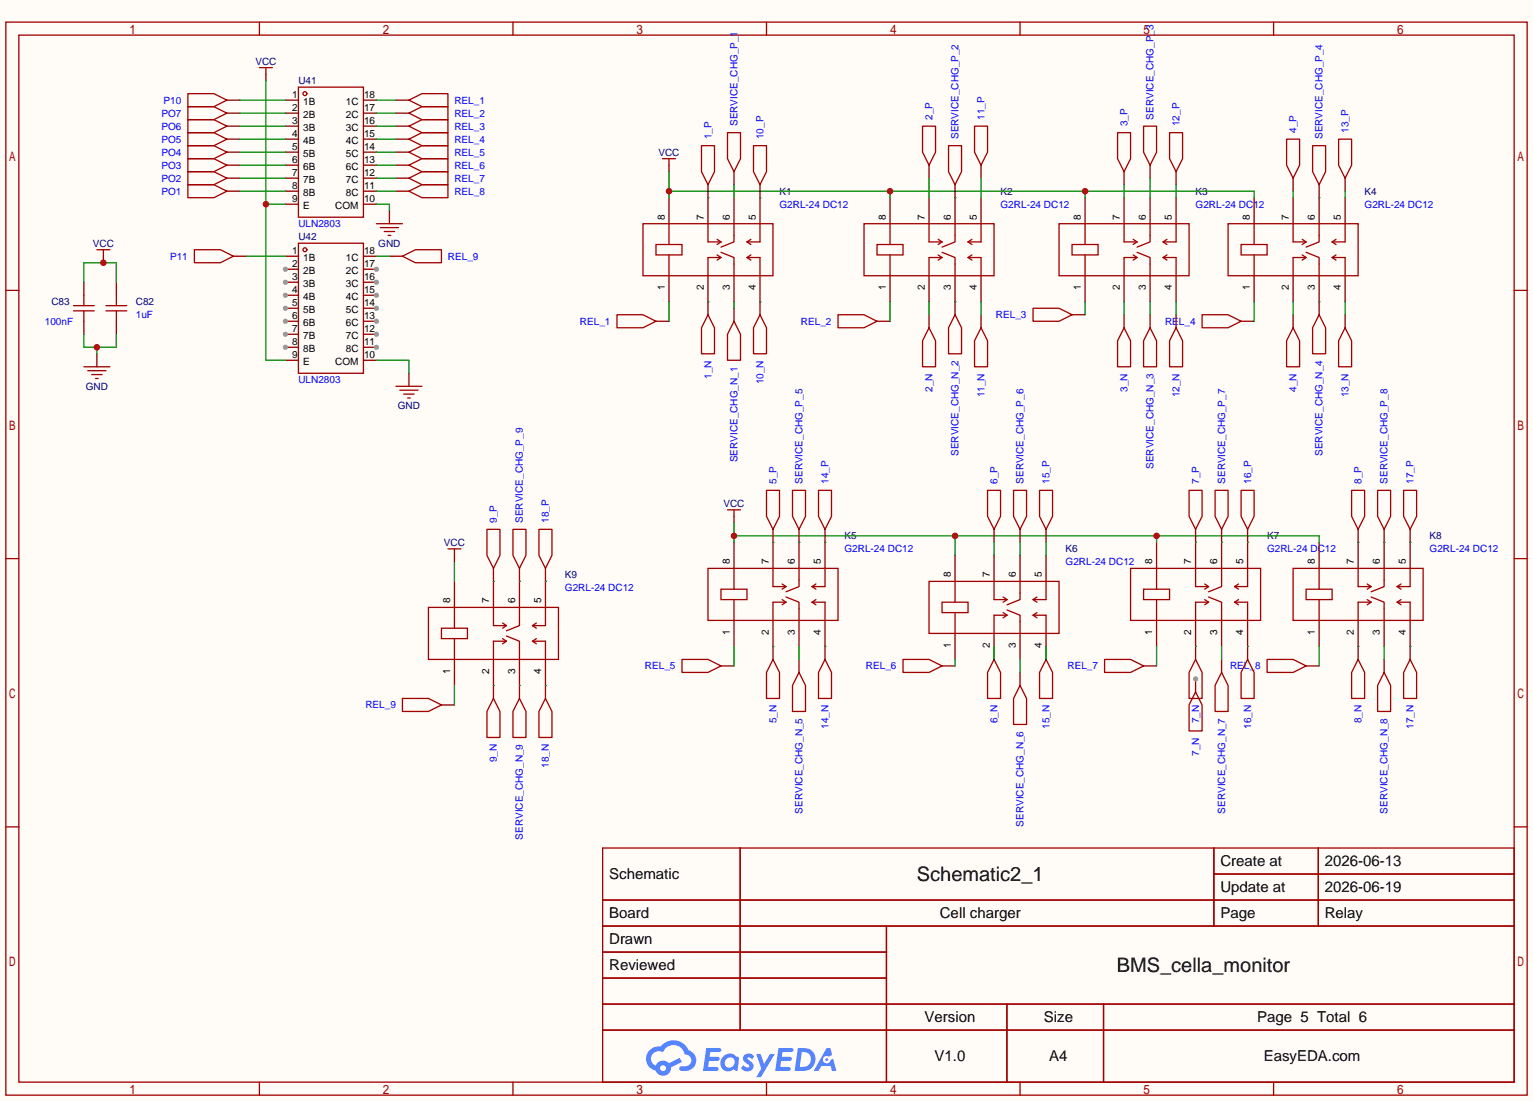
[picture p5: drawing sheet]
<svg xmlns="http://www.w3.org/2000/svg" width="299mm" height="215mm" viewBox="0 0 299 215" stroke-linecap="round" stroke-linejoin="round" font-family="sans-serif">
<path d="M0 0h299.5v215h-299.5z" fill="#fffcf7"/>
<g fill="none" stroke="#a10000" stroke-width=".25">
<path d="M1.1 4.3h297.2v209.6h-297.2zM3.7 6.9h292.1v204.4h-292.1zM50.7 4.3v2.6M100.2 4.3v2.6M149.7 4.3v2.6M199.3 4.3v2.6M248.8 4.3v2.6M1.1 56.7h2.6M295.8 56.7h2.5M1.1 109.1h2.6M295.8 109.1h2.5M1.1 161.5h2.6"/>
<path d="M117.7 165.6h178.1v45.7h-178.1zM117.7 175.8h178.1M144.6 165.6v35.6M237.1 165.6v15.2M237.1 170.7h58.7M257.5 165.6v15.2M295.8 161.5h2.5M117.7 180.8h178.1M117.7 185.9h55.5M117.7 196.1h178.1M117.7 191h55.5M173.2 180.8v30.5"/>
<path d="M196.7 196.1v15.2M215.6 196.1v15.2M50.7 211.3v2.6M100.2 211.3v2.6M117.7 201.2h178.1M149.7 211.3v2.6M199.3 211.3v2.6M248.8 211.3v2.6"/>
</g>
<g fill="#5487ff">
<path d="M145.5 206a1.3 1.3 0 0 1 1.8 .3l-.4 .6a.54 .54 0 0 0-.9-.2l.1 .2a1.58 1.58 0 0 1 1.1 1.5 1.43 1.43 0 0 1-2.5 .2l.5-.6a.64 .64 0 0 0 .5 .5 .64 .64 0 0 0 .7-.3l-.2-.2a1.35 1.35 0 0 1-.9-1.8z"/>
<path d="M147.7 205.8h.9l.7 2 1.1-2h.9l-2.7 4.6h-.9l1-1.7z"/>
<path d="M138 204.7h1.6a1.31 1.31 0 0 1 1.2 .2 .4 .4 0 0 1-.3 .6h-1.8l-.1 .9h1.6a.4 .4 0 0 1 .4 .4 .4 .4 0 0 1-.4 .4h-1.7l-.2 1.2h.8a1.23 1.23 0 0 1 1.2 .2 .39 .39 0 0 1-.3 .5h-2.7z"/>
<path d="M152.1 204.7h1.6a1.32 1.32 0 0 1 1.3 .2 .39 .39 0 0 1-.4 .6h-1.7l-.2 .9h1.7a.4 .4 0 0 1 .3 .4 .4 .4 0 0 1-.4 .4h-1.7l-.2 1.2h.8a1.23 1.23 0 0 1 1.2 .2 .39 .39 0 0 1-.3 .5h-2.7z"/>
<path d="M161.5 204.7h.7l.4 1.3-.7 .4a.75 .75 0 0 0-1.1 .3 .75 .75 0 0 0 .5 1 .75 .75 0 0 0 .9-.7l.6-.2 .6 2.3h-.9l-.2-.9h-1.9l-.5 .9h-.9z"/>
<path d="M155.9 204.7l-.7 4.4h1.5a2.27 2.27 0 0 0 2.6-2.2 2.27 2.27 0 0 0-2.7-2.2zM156.6 205.4a1.5 1.5 0 0 1 1.8 1.6 1.5 1.5 0 0 1-1.9 1.4h-.3z"/>
<path d="M141.3 206.3a1.6 1.6 0 0 0-.3 2.3 1.6 1.6 0 0 0 2.3 .2l.8 .3 .3-2.4-.2-.3-.4-.1a1.58 1.58 0 0 0-2.5 0zM141.9 206.8a.99 .99 0 0 1 1.6 .3 .99 .99 0 0 1-.9 1.4 .94 .94 0 0 1-1-.6 .94 .94 0 0 1 .3-1.1z"/>
<path d="M126.9 205.1a2.37 2.37 0 0 0 1.2 4 1.54 1.54 0 0 0 1.7 1 1.54 1.54 0 0 0 1.3-1.6l2.1-1.1-.5-.8-2 1a1.57 1.57 0 0 0-2.6 .5 1.5 1.5 0 0 1-.8-2.1 1.5 1.5 0 0 1 2.2-.5 2.23 2.23 0 0 1 2.3-1.4 2.23 2.23 0 0 1 2 1.8 1.16 1.16 0 0 1 1.2 1.1 1.16 1.16 0 0 1-1 1.2h-.7a.47 .47 0 0 0-.6 .4 .47 .47 0 0 0 .4 .6 2.17 2.17 0 0 0 2.5-1 2.17 2.17 0 0 0-.3-2.7l-.8-.4a3.2 3.2 0 0 0-5.4-.7l-1.2 .1zM129 208.6a.58 .58 0 0 1 1.1 0 .58 .58 0 0 1-1.1 0z"/>
<circle cx="161.5" cy="206.9" r=".28"/>
</g>
<g fill="none" stroke="#a10000" stroke-width=".25">
<path d="M36.7 18.3h5.1l2.5 1.3-2.5 1.2h-5.1zM36.7 33.5h5.1l2.5 1.3-2.5 1.3h-5.1zM36.7 20.8h5.1l2.5 1.3-2.5 1.3h-5.1zM36.7 31h5.1l2.5 1.3-2.5 1.2h-5.1zM36.7 25.9h5.1l2.5 1.3-2.5 1.2h-5.1zM36.7 28.4h5.1l2.5 1.3-2.5 1.3h-5.1zM36.7 23.4h5.1l2.5 1.2-2.5 1.3h-5.1zM36.7 36.1h5.1l2.5 1.2-2.5 1.3h-5.1zM20.7 59.7h4.1M22.7 57.7v2M38 48.8h5.1l2.5 1.2-2.5 1.3h-5.1zM58.3 47.5h12.7v25.4h-12.7z"/>
<path d="M20.7 60.7h4.1M22.7 60.7v2"/>
<circle cx="59.6" cy="48.8" r=".38"/>
</g>
<g fill="none" stroke="#870000" stroke-width=".25">
<path d="M44.3 19.6h2.6M44.3 34.8h2.6M44.3 22.1h2.6M44.3 32.3h2.6M44.3 27.2h2.6M44.3 29.7h2.6M44.3 24.6h2.6M44.3 37.3h2.6M22.7 55.1v2.6M45.6 50h2.5M55.8 50h2.5M55.8 52.6h2.5"/>
<path d="M22.7 62.7v2.6"/>
</g>
<circle cx="55.8" cy="52.6" r=".51" fill="#999"/>
<path d="M55.8 55.1h2.5" fill="none" stroke="#870000" stroke-width=".25"/>
<circle cx="55.8" cy="55.1" r=".51" fill="#999"/>
<path d="M55.8 57.7h2.5" fill="none" stroke="#870000" stroke-width=".25"/>
<circle cx="55.8" cy="57.7" r=".51" fill="#999"/>
<path d="M55.8 60.2h2.5" fill="none" stroke="#870000" stroke-width=".25"/>
<circle cx="55.8" cy="60.2" r=".51" fill="#999"/>
<path d="M55.8 62.7h2.5" fill="none" stroke="#870000" stroke-width=".25"/>
<circle cx="55.8" cy="62.7" r=".51" fill="#999"/>
<path d="M55.8 65.3h2.5" fill="none" stroke="#870000" stroke-width=".25"/>
<circle cx="55.8" cy="65.3" r=".51" fill="#999"/>
<path d="M55.8 67.8h2.5" fill="none" stroke="#870000" stroke-width=".25"/>
<circle cx="55.8" cy="67.8" r=".51" fill="#999"/>
<path d="M55.8 70.4h2.5M71 70.4h2.5M71 67.8h2.5" fill="none" stroke="#870000" stroke-width=".25"/>
<circle cx="73.5" cy="67.8" r=".51" fill="#999"/>
<path d="M71 65.3h2.5" fill="none" stroke="#870000" stroke-width=".25"/>
<circle cx="73.5" cy="65.3" r=".51" fill="#999"/>
<path d="M71 62.7h2.5" fill="none" stroke="#870000" stroke-width=".25"/>
<circle cx="73.5" cy="62.7" r=".51" fill="#999"/>
<path d="M71 60.2h2.5" fill="none" stroke="#870000" stroke-width=".25"/>
<circle cx="73.5" cy="60.2" r=".51" fill="#999"/>
<path d="M71 57.7h2.5" fill="none" stroke="#870000" stroke-width=".25"/>
<circle cx="73.5" cy="57.7" r=".51" fill="#999"/>
<path d="M71 55.1h2.5" fill="none" stroke="#870000" stroke-width=".25"/>
<circle cx="73.5" cy="55.1" r=".51" fill="#999"/>
<path d="M71 52.6h2.5" fill="none" stroke="#870000" stroke-width=".25"/>
<circle cx="73.5" cy="52.6" r=".51" fill="#999"/>
<g fill="none" stroke="#870000" stroke-width=".25">
<path d="M51.9 14.5v1.2M55.8 19.6h2.5M71 19.6h2.5M77.3 19.6h2.6M55.8 22.1h2.5M55.8 24.6h2.5M55.8 27.2h2.5M55.8 29.7h2.5M55.8 32.3h2.5M55.8 34.8h2.5M55.8 37.3h2.5M55.8 39.9h2.5"/>
<path d="M71 22.1h2.5M71 24.6h2.5M71 27.2h2.5M71 29.7h2.5M71 32.3h2.5M71 34.8h2.5M71 37.3h2.5M71 39.9h2.5M77.3 22.1h2.6M77.3 24.6h2.6M77.3 27.2h2.6M77.3 29.7h2.6"/>
<path d="M77.3 32.3h2.6M77.3 34.8h2.6M77.3 37.3h2.6M130.7 32.3v1.2M130.7 38.6v5.1M138.3 38.6v5.1M143.4 38.6v5.1M148.5 38.6v5.1M173.9 38.6v5.1M181.5 38.6v5.1M186.6 38.6v5.1M191.6 38.6v5.1"/>
<path d="M212 38.6v5.1M219.6 38.6v5.1M224.7 38.6v5.1M229.7 38.6v5.1M245 38.6v5.1M252.6 38.6v5.1M257.7 38.6v5.1M262.8 38.6v5.1M20.2 50v1.3M71 50h2.5M76.1 50h2.5M130.7 53.8v5.1"/>
<path d="M138.3 53.8v5.1M143.4 53.8v5.1M148.5 53.8v5.1M173.9 53.8v5.1M181.5 53.8v5.1M186.6 53.8v5.1M191.6 53.8v5.1M212 53.8v5.1M219.6 53.8v5.1M224.7 53.8v5.1M229.7 53.8v5.1M245 53.8v5.1"/>
<path d="M252.6 53.8v5.1M257.7 53.8v5.1M262.8 53.8v5.1M128.1 62.7h2.6M171.3 62.7h2.6M209.4 61.5h2.6M242.4 62.7h2.6M88.8 108.5v1.2M88.8 113.5v5.1M96.4 113.5v5.1M101.5 113.5v5.1M106.6 113.5v5.1"/>
<path d="M143.4 100.8v1.3M143.4 105.9v5.1M151 105.9v5.1M156.1 105.9v5.1M161.2 105.9v5.1M186.6 108.5v5M194.2 108.5v5M199.3 108.5v5M204.3 108.5v5M225.9 105.9v5.1M233.6 105.9v5.1M238.6 105.9v5.1"/>
<path d="M243.7 105.9v5.1M257.7 105.9v5.1M265.3 105.9v5.1M270.4 105.9v5.1M275.5 105.9v5.1M86.2 137.7h2.6M88.8 128.8v5.1M96.4 128.8v5.1M101.5 128.8v5.1M106.6 128.8v5.1M140.8 130h2.6M143.4 121.2v5"/>
<path d="M151 121.2v5M156.1 121.2v5M161.2 121.2v5M184 130h2.6M186.6 123.7v5.1M194.2 123.7v5.1M199.3 123.7v5.1M204.3 123.7v5.1M223.4 130h2.5M225.9 121.2v5M233.6 121.2v5M238.6 121.2v5"/>
<path d="M243.7 121.2v5M255.1 130h2.6M257.7 121.2v5M265.3 121.2v5M270.4 121.2v5M275.5 121.2v5"/>
</g>
<g fill="none" stroke="#a10000" stroke-width=".25">
<path d="M50.7 13.2h2.5M51.9 13.2v1.3M58.3 17h12.7v25.4h-12.7zM79.9 19.6l2.5-1.3h5.1v2.5h-5.1zM79.9 22.1l2.5-1.3h5.1v2.6h-5.1zM79.9 24.6l2.5-1.2h5.1v2.5h-5.1zM79.9 27.2l2.5-1.3h5.1v2.5h-5.1zM79.9 29.7l2.5-1.3h5.1v2.6h-5.1zM79.9 32.3l2.5-1.3h5.1v2.5h-5.1zM79.9 34.8l2.5-1.3h5.1v2.6h-5.1zM79.9 37.3l2.5-1.2h5.1v2.5h-5.1zM129.4 31h2.6"/>
<path d="M130.7 31v1.3M18.9 48.8h2.6M20.2 48.8v1.2M78.6 50l2.6-1.2h5v2.5h-5zM125.6 43.7h25.4v10.1h-25.4zM128.1 47.8h5.1v2h-5.1zM130.7 43.7v4.1M130.7 49.8v4M138.3 43.7v3.5h2.5M140.1 49.8l.7 .5M140.1 46.7l.7 .5M140.8 49.3l2.6 1v3.5"/>
<path d="M140.8 50.3h-2.5v3.5M140.8 50.3l-.7 .5M140.8 47.2l-.7 .6M143.4 43.7v3.5l-2.6 1.1M145.9 50.3h2.6v3.5M145.9 50.3l.8 .5M145.9 47.2l.8 .6M146.7 49.8l-.8 .5M146.7 46.7l-.8 .5M148.5 43.7v3.5h-2.6M168.8 43.7h25.4v10.1h-25.4zM171.3 47.8h5.1v2h-5.1z"/>
<path d="M173.9 43.7v4.1M173.9 49.8v4M181.5 43.7v3.5h2.5M183.3 49.8l.7 .5M183.3 46.7l.7 .5M184 49.3l2.6 1v3.5M184 50.3h-2.5v3.5M184 50.3l-.7 .5M184 47.2l-.7 .6M186.6 43.7v3.5l-2.6 1.1M189.1 50.3h2.5v3.5M189.1 50.3l.8 .5"/>
<path d="M189.1 47.2l.8 .6M189.9 49.8l-.8 .5M189.9 46.7l-.8 .5M191.6 43.7v3.5h-2.5M206.9 43.7h25.4v10.1h-25.4zM209.4 47.8h5.1v2h-5.1zM212 43.7v4.1M212 49.8v4M219.6 43.7v3.5h2.5M221.4 49.8l.7 .5M221.4 46.7l.7 .5M222.1 49.3l2.6 1v3.5"/>
<path d="M222.1 50.3h-2.5v3.5M222.1 50.3l-.7 .5M222.1 47.2l-.7 .6M224.7 43.7v3.5l-2.6 1.1M227.2 50.3h2.5v3.5M227.2 50.3l.8 .5M227.2 47.2l.8 .6M228 49.8l-.8 .5M228 46.7l-.8 .5M229.7 43.7v3.5h-2.5M239.9 43.7h25.4v10.1h-25.4zM242.4 47.8h5.1v2h-5.1z"/>
<path d="M245 43.7v4.1M245 49.8v4M252.6 43.7v3.5h2.5M254.4 49.8l.7 .5M254.4 46.7l.7 .5M255.1 49.3l2.6 1v3.5M255.1 50.3h-2.5v3.5M255.1 50.3l-.7 .5M255.1 47.2l-.7 .6M257.7 43.7v3.5l-2.6 1.1M260.2 50.3h2.6v3.5M260.2 50.3l.8 .5"/>
<path d="M260.2 47.2l.8 .6M261 49.8l-.8 .5M261 46.7l-.8 .5M262.8 43.7v3.5h-2.6M120.5 61.5h5.1l2.5 1.2-2.5 1.3h-5.1zM163.7 61.5h5.1l2.5 1.2-2.5 1.3h-5.1zM201.8 60.2h5.1l2.5 1.3-2.5 1.2h-5.1zM234.8 61.5h5.1l2.5 1.2-2.5 1.3h-5.1zM142.1 99.6h2.6M143.4 99.6v1.2M83.7 118.6h25.4v10.2h-25.4zM87.5 107.2h2.5"/>
<path d="M88.8 107.2v1.3M88.8 118.6v4.1M96.4 118.6v3.6h2.5M101.5 118.6v3.6l-2.6 1M106.6 118.6v3.6h-2.6M138.3 111h25.4v10.2h-25.4zM140.8 115.1h5.1v2h-5.1zM143.4 111v4.1M143.4 117.1v4.1M151 111v3.6h2.5M152.8 117.1l.7 .5M152.8 114l.7 .6"/>
<path d="M153.5 116.6l2.6 1v3.6M153.5 117.6h-2.5v3.6M153.5 117.6l-.7 .5M153.5 114.6l-.7 .5M156.1 111v3.6l-2.6 1M158.6 117.6h2.6v3.6M158.6 117.6l.8 .5M158.6 114.6l.8 .5M159.4 117.1l-.8 .5M159.4 114l-.8 .6M161.2 111v3.6h-2.6M181.5 113.5h25.4v10.2h-25.4z"/>
<path d="M184 117.6h5.1v2h-5.1zM186.6 113.5v4.1M186.6 119.6v4.1M194.2 113.5v3.6h2.5M196 119.6l.7 .5M196 116.6l.7 .5M196.7 119.1l2.6 1v3.6M196.7 117.1l-.7 .5M199.3 113.5v3.6l-2.6 1M201.8 117.1l.8 .5M202.6 119.6l-.8 .5M202.6 116.6l-.8 .5"/>
<path d="M204.3 113.5v3.6h-2.5M220.9 111h25.4v10.2h-25.4zM223.4 115.1h5.1v2h-5.1zM225.9 111v4.1M225.9 117.1v4.1M233.6 111v3.6h2.5M235.3 117.1l.8 .5M235.3 114l.8 .6M236.1 116.6l2.5 1v3.6M236.1 117.6h-2.5v3.6M236.1 117.6l-.8 .5M236.1 114.6l-.8 .5"/>
<path d="M238.6 111v3.6l-2.5 1M241.2 117.6h2.5v3.6M241.2 117.6l.7 .5M241.2 114.6l.7 .5M241.9 117.1l-.7 .5M241.9 114l-.7 .6M243.7 111v3.6h-2.5M252.6 111h25.4v10.2h-25.4zM255.1 115.1h5.1v2h-5.1zM257.7 111v4.1M257.7 117.1v4.1M265.3 111v3.6h2.5"/>
<path d="M267.1 117.1l.7 .5M267.1 114l.7 .6M267.8 116.6l2.6 1v3.6M267.8 117.6h-2.5v3.6M267.8 117.6l-.7 .5M267.8 114.6l-.7 .5M270.4 111v3.6l-2.6 1M272.9 117.6h2.6v3.6M272.9 117.6l.8 .5M272.9 114.6l.8 .5M273.7 117.1l-.8 .5M273.7 114l-.8 .6"/>
<path d="M275.5 111v3.6h-2.6M78.6 136.4h5.1l2.5 1.3-2.5 1.2h-5.1zM86.2 122.7h5.1v2h-5.1zM88.8 124.7v4.1M98.2 124.7l.7 .5M98.2 121.7l.7 .5M98.9 124.2l2.6 1v3.6M98.9 125.2h-2.5v3.6M98.9 125.2l-.7 .5M98.9 122.2l-.7 .5M104 125.2h2.6v3.6M104 125.2l.8 .5"/>
<path d="M104 122.2l.8 .5M104.8 124.7l-.8 .5M104.8 121.7l-.8 .5M133.2 128.8h5.1l2.5 1.2-2.5 1.3h-5.1zM176.4 128.8h5.1l2.5 1.2-2.5 1.3h-5.1zM196.7 120.1h-2.5v3.6M196.7 120.1l-.7 .5M201.8 120.1h2.5v3.6M201.8 120.1l.8 .5M215.8 128.8h5.1l2.5 1.2-2.5 1.3h-5.1zM247.5 128.8h5.1l2.5 1.2-2.5 1.3h-5.1z"/>
<circle cx="59.6" cy="18.3" r=".38"/>
</g>
<path d="M51.9 15.7v54.7h3.9M51.9 39.9h3.9M73.5 50h2.6" fill="none" stroke="#008700" stroke-width=".25"/>
<circle cx="51.9" cy="39.9" r=".63" fill="#c00"/>
<path d="M76.1 41.1v2.6M18.9 69.1v2.5M79.9 72.9v2.5" fill="none" stroke="#870000" stroke-width=".25"/>
<path d="M73.5 43.7h5.1M74.3 44.4h3.6M75.1 45.2h2M75.8 46h.5M16.4 71.6h5.1M17.1 72.4h3.6M17.9 73.2h2M18.7 73.9h.5M77.3 75.4h5.1M78.1 76.2h3.6M78.9 77h2M79.6 77.7h.5" fill="none" stroke="#a10000" stroke-width=".25"/>
<path d="M73.5 39.9h2.6v1.2M73.5 70.4h6.4v2.5M143.4 102.1v3.8M143.4 104.6h114.3v1.3M186.6 104.6v3.9M225.9 104.6v1.3" fill="none" stroke="#008700" stroke-width=".25"/>
<g fill="#c00">
<circle cx="143.4" cy="104.6" r=".63"/>
<circle cx="186.6" cy="104.6" r=".63"/>
<circle cx="225.9" cy="104.6" r=".63"/>
</g>
<path d="M130.7 37.3h114.3v1.3M130.7 33.5v5.1M173.9 37.3v1.3M212 37.3v1.3M88.8 109.7v3.8" fill="none" stroke="#008700" stroke-width=".25"/>
<g fill="#c00">
<circle cx="212" cy="37.3" r=".63"/>
<circle cx="173.9" cy="37.3" r=".63"/>
<circle cx="130.7" cy="37.3" r=".63"/>
</g>
<g fill="none" stroke="#008700" stroke-width=".25">
<path d="M73.5 19.6h3.8M73.5 37.3h3.8M73.5 34.8h3.8M73.5 32.3h3.8M73.5 29.7h3.8M73.5 27.2h3.8M73.5 24.6h3.8M73.5 22.1h3.8M138.3 38.6h.1M143.4 36.1v2.5M148.5 38.6h.1M186.6 38.6h.1"/>
<path d="M257.7 38.6h.1M130.7 58.9v3.8M143.4 58.9v1.3M173.9 58.9v3.8M186.6 58.9h.1M212 58.9v2.6M245 58.9v3.8M257.7 58.9h.1M101.5 113.5h.1M156.1 105.9h.1M238.6 105.9h.1M270.4 105.9h.1"/>
<path d="M88.8 133.9v3.8M101.5 133.9h.1M143.4 126.2v3.8M156.1 126.2v2.6M186.6 128.8v1.2M225.9 126.2v3.8M238.6 126.2v2.6M257.7 126.2v3.8M270.4 126.2v2.6"/>
</g>
<g fill="none" stroke="#870000" stroke-width=".25">
<path d="M138.3 36.1v2.5M143.4 33.5v2.6M148.5 36.1v2.5M181.5 32.3v2.5M186.6 36.1v2.5M191.6 32.3v2.5M219.6 33.5v2.6M224.7 32.3v2.5M229.7 33.5v2.6M252.6 34.8v2.5M257.7 36.1v2.5M262.8 34.8v2.5"/>
<path d="M16.4 55.1v2.6M138.3 58.9v2.6M186.6 58.9v2.6M257.7 58.9v2.6M16.4 62.7v2.6M143.4 60.2v2.5M224.7 61.5v2.5M101.5 111v2.5M151 103.4v2.5M156.1 103.4v2.5M161.2 103.4v2.5M194.2 103.4v2.5"/>
<path d="M199.3 103.4v2.5M204.3 103.4v2.5M233.6 103.4v2.5M238.6 103.4v2.5M243.7 103.4v2.5M265.3 103.4v2.5M270.4 103.4v2.5M275.5 103.4v2.5M101.5 133.9v2.5M156.1 128.8v2.5M199.3 131.3v2.6M204.3 126.2v2.6"/>
<path d="M233.6 126.2v2.6M233.6 132.6v2.5M238.6 128.8v2.5M243.7 126.2v2.6M265.3 126.2v2.6M270.4 128.8v2.5M275.5 126.2v2.6"/>
</g>
<g fill="none" stroke="#a10000" stroke-width=".25">
<path d="M137 28.4h2.6v5.1l-1.3 2.6-1.3-2.6zM142.1 25.9h2.6v5.1l-1.3 2.5-1.3-2.5zM147.2 28.4h2.5v5.1l-1.2 2.6-1.3-2.6zM180.2 24.6h2.6v5.1l-1.3 2.6-1.3-2.6zM185.3 28.4h2.5v5.1l-1.2 2.6-1.3-2.6zM190.4 24.6h2.5v5.1l-1.3 2.6-1.2-2.6zM218.3 25.9h2.6v5.1l-1.3 2.5-1.3-2.5zM223.4 24.6h2.5v5.1l-1.2 2.6-1.3-2.6zM228.5 25.9h2.5v5.1l-1.3 2.5-1.2-2.5zM251.3 27.2h2.6v5.1l-1.3 2.5-1.3-2.5zM256.4 28.4h2.6v5.1l-1.3 2.6-1.3-2.6zM261.5 27.2h2.5v5.1l-1.2 2.5-1.3-2.5z"/>
<path d="M14.4 59.7h4M16.4 57.7v2M14.4 60.7h4M16.4 60.7v2M138.3 61.5l1.3 2.5v5.1h-2.6v-5.1zM143.4 62.7l1.3 2.6v5.1h-2.6v-5.1zM186.6 61.5l1.2 2.5v5.1h-2.5v-5.1zM224.7 64l1.2 2.5v5.1h-2.5v-5.1zM257.7 61.5l1.3 2.5v5.1h-2.6v-5.1zM149.7 95.8h2.6v5l-1.3 2.6-1.3-2.6zM154.8 95.8h2.6v5l-1.3 2.6-1.3-2.6zM159.9 95.8h2.5v5l-1.2 2.6-1.3-2.6z"/>
<path d="M192.9 95.8h2.6v5l-1.3 2.6-1.3-2.6zM198 95.8h2.5v5l-1.2 2.6-1.3-2.6zM203.1 95.8h2.5v5l-1.3 2.6-1.2-2.6zM232.3 95.8h2.5v5l-1.2 2.6-1.3-2.6zM237.4 95.8h2.5v5l-1.3 2.6-1.2-2.6zM242.4 95.8h2.6v5l-1.3 2.6-1.3-2.6zM264 95.8h2.6v5l-1.3 2.6-1.3-2.6zM269.1 95.8h2.6v5l-1.3 2.6-1.3-2.6zM274.2 95.8h2.5v5l-1.2 2.6-1.3-2.6zM100.2 103.4h2.5v5.1l-1.2 2.5-1.3-2.5zM101.5 136.4l1.2 2.5v5.1h-2.5v-5.1zM156.1 131.3l1.3 2.6v5h-2.6v-5z"/>
<path d="M199.3 133.9l1.2 2.5v5.1h-2.5v-5.1zM204.3 128.8l1.3 2.5v5.1h-2.5v-5.1zM233.6 128.8l1.2 2.5v5.1h-2.5v-5.1zM238.6 131.3l1.3 2.6v5h-2.5v-5zM243.7 128.8l1.3 2.5v5.1h-2.6v-5.1zM265.3 128.8l1.3 2.5v5.1h-2.6v-5.1zM270.4 131.3l1.3 2.6v5h-2.6v-5zM275.5 128.8l1.2 2.5v5.1h-2.5v-5.1z"/>
</g>
<circle cx="233.6" cy="132.6" r=".51" fill="#999"/>
<g fill="none" stroke="#a10000" stroke-width=".25">
<path d="M148.5 61.5l1.2 2.5v5.1h-2.5v-5.1zM181.5 64l1.3 2.5v5.1h-2.6v-5.1zM191.6 64l1.3 2.5v5.1h-2.5v-5.1zM219.6 64l1.3 2.5v5.1h-2.6v-5.1zM229.7 64l1.3 2.5v5.1h-2.5v-5.1zM252.6 64l1.3 2.5v5.1h-2.6v-5.1zM262.8 64l1.2 2.5v5.1h-2.5v-5.1zM95.1 103.4h2.6v5.1l-1.3 2.5-1.3-2.5zM105.3 103.4h2.5v5.1l-1.2 2.5-1.3-2.5zM96.4 136.4l1.3 2.5v5.1h-2.6v-5.1zM106.6 136.4l1.2 2.5v5.1h-2.5v-5.1zM151 128.8l1.3 2.5v5.1h-2.6v-5.1z"/>
<path d="M161.2 128.8l1.2 2.5v5.1h-2.5v-5.1zM194.2 128.8l1.3 2.5v5.1h-2.6v-5.1zM233.6 135.1l1.2 2.6v5h-2.5v-5z"/>
</g>
<g fill="none" stroke="#870000" stroke-width=".25">
<path d="M148.5 58.9v2.6M181.5 61.5v2.5M191.6 61.5v2.5M219.6 61.5v2.5M229.7 61.5v2.5M252.6 61.5v2.5M262.8 61.5v2.5M96.4 111v2.5M106.6 111v2.5M96.4 133.9v2.5M106.6 133.9v2.5M151 126.2v2.6"/>
<path d="M161.2 126.2v2.6M194.2 126.2v2.6"/>
</g>
<g fill="none" stroke="#008700" stroke-width=".25">
<path d="M46.9 19.6h8.9M46.9 37.3h8.9M46.9 34.8h8.9M46.9 32.3h8.9M46.9 29.7h8.9M46.9 27.2h8.9M46.9 24.6h8.9M46.9 22.1h8.9M181.5 34.8v3.8M191.6 34.8v3.8M219.6 36.1v2.5M229.7 36.1v2.5"/>
<path d="M252.6 37.3v1.3M262.8 37.3v1.3M48.1 50h7.7M138.3 58.9h.1M148.5 58.9h.1M181.5 58.9v2.6M191.6 58.9v2.6M219.6 58.9v2.6M229.7 58.9v2.6M252.6 58.9v2.6M262.8 58.9v2.6M16.4 65.3v2.5h6.3v-2.5"/>
<path d="M18.9 67.8v1.3M96.4 113.5h.1M106.6 113.5h.1M151 105.9h.1M161.2 105.9h.1M194.2 105.9v2.6M204.3 105.9v2.6M233.6 105.9h.1M243.7 105.9h.1M265.3 105.9h.1M275.5 105.9h.1M96.4 133.9h.1"/>
<path d="M106.6 133.9h.1M151 126.2h.1M161.2 126.2h.1M194.2 126.2v2.6M204.3 126.2v2.6M233.6 126.2h.1M243.7 126.2h.1M265.3 126.2h.1M275.5 126.2h.1"/>
</g>
<circle cx="18.9" cy="67.8" r=".63" fill="#c00"/>
<path d="M16.4 55.1v-3.8h6.3v3.8" fill="none" stroke="#008700" stroke-width=".25"/>
<circle cx="20.2" cy="51.3" r=".63" fill="#c00"/>
<path d="M224.7 34.8v3.8M224.7 58.9v2.6M199.3 105.9v2.6M199.3 128.8v2.5" fill="none" stroke="#008700" stroke-width=".25"/>
<g font-size="3.9">
<text x="179.1" y="172.1">Schematic2_1</text>
<text x="218.2" y="189.8">BMS_cella_monitor</text>
</g>
<g font-size="2.9">
<text x="119" y="171.6">Schematic</text>
<text x="238.4" y="169">Create at</text>
<text x="258.8" y="169">2026-06-13</text>
<text x="119" y="179.2">Board</text>
<text x="183.6" y="179.2">Cell charger</text>
<text x="238.4" y="174.1">Update at</text>
<text x="238.4" y="179.2">Page</text>
<text x="258.8" y="174.1">2026-06-19</text>
<text x="258.8" y="179.2">Relay</text>
<text x="119" y="184.3">Drawn</text>
<text x="119" y="189.3">Reviewed</text>
<text x="180.6" y="199.5">Version</text>
<text x="203.9" y="199.5">Size</text>
<text x="245.6" y="199.5">Page 5 Total 6</text>
<text x="182.6" y="207.1">V1.0</text>
<text x="205" y="207.1">A4</text>
<text x="246.9" y="207.1">EasyEDA.com</text>
</g>
<g font-size="2" fill="#000080">
<text x="49.9" y="12.6">VCC</text>
<text x="58.3" y="16.4">U41</text>
<text x="128.6" y="30.4">VCC</text>
<text x="152.3" y="38">K1</text>
<text x="195.5" y="38">K2</text>
<text x="233.6" y="38">K3</text>
<text x="266.6" y="38">K4</text>
<text x="58.3" y="46.9">U42</text>
<text x="18.1" y="48.2">VCC</text>
<text x="73.9" y="48.2">GND</text>
<text x="10" y="59.6">C83</text>
<text x="26.5" y="59.6">C82</text>
<text x="16.8" y="76.1">GND</text>
<text x="77.7" y="79.9">GND</text>
<text x="141.3" y="99">VCC</text>
<text x="86.7" y="106.6">VCC</text>
<text x="165" y="105.3">K5</text>
<text x="208.2" y="107.9">K6</text>
<text x="247.5" y="105.3">K7</text>
<text x="279.3" y="105.3">K8</text>
<text x="110.4" y="113">K9</text>
</g>
<g font-size="2" fill="#00f">
<text x="31.5" y="22.8">PO7</text>
<text x="32" y="20.2">P10</text>
<text x="88.8" y="20.2">REL_1</text>
<text x="88.8" y="22.8">REL_2</text>
<text x="182.2" y="23.4" transform="rotate(-90 182.2 23.4)">2_P</text>
<text x="192.3" y="23.4" transform="rotate(-90 192.3 23.4)">11_P</text>
<text x="225.3" y="23.4" transform="rotate(-90 225.3 23.4)">SERVICE_CHG_P_3</text>
<text x="31.5" y="27.9">PO5</text>
<text x="31.5" y="25.3">PO6</text>
<text x="88.8" y="25.3">REL_3</text>
<text x="88.8" y="27.9">REL_4</text>
<text x="139" y="27.2" transform="rotate(-90 139 27.2)">1_P</text>
<text x="144.1" y="24.6" transform="rotate(-90 144.1 24.6)">SERVICE_CHG_P_1</text>
<text x="149.1" y="27.2" transform="rotate(-90 149.1 27.2)">10_P</text>
<text x="187.2" y="27.2" transform="rotate(-90 187.2 27.2)">SERVICE_CHG_P_2</text>
<text x="220.3" y="24.6" transform="rotate(-90 220.3 24.6)">3_P</text>
<text x="230.4" y="24.6" transform="rotate(-90 230.4 24.6)">12_P</text>
<text x="253.3" y="25.9" transform="rotate(-90 253.3 25.9)">4_P</text>
<text x="258.4" y="27.2" transform="rotate(-90 258.4 27.2)">SERVICE_CHG_P_4</text>
<text x="263.4" y="25.9" transform="rotate(-90 263.4 25.9)">13_P</text>
<text x="31.5" y="35.5">PO2</text>
<text x="31.5" y="32.9">PO3</text>
<text x="31.5" y="30.4">PO4</text>
<text x="88.8" y="30.4">REL_5</text>
<text x="88.8" y="32.9">REL_6</text>
<text x="88.8" y="35.5">REL_7</text>
<text x="31.5" y="38">PO1</text>
<text x="88.8" y="38">REL_8</text>
<text x="152.3" y="40.6">G2RL-24 DC12</text>
<text x="195.5" y="40.6">G2RL-24 DC12</text>
<text x="233.6" y="40.6">G2RL-24 DC12</text>
<text x="266.6" y="40.6">G2RL-24 DC12</text>
<text x="58.3" y="44.4">ULN2803</text>
<text x="33.2" y="50.7">P11</text>
<text x="87.5" y="50.7">REL_9</text>
<text x="8.8" y="63.4">100nF</text>
<text x="26.5" y="62.2">1uF</text>
<text x="113.3" y="63.4">REL_1</text>
<text x="156.5" y="63.4">REL_2</text>
<text x="194.6" y="62.2">REL_3</text>
<text x="227.6" y="63.4">REL_4</text>
<text x="58.3" y="74.9">ULN2803</text>
<text x="139" y="73.9" transform="rotate(-90 139 73.9)">1_N</text>
<text x="149.1" y="75" transform="rotate(-90 149.1 75)">10_N</text>
<text x="182.2" y="76.5" transform="rotate(-90 182.2 76.5)">2_N</text>
<text x="192.3" y="77.6" transform="rotate(-90 192.3 77.6)">11_N</text>
<text x="220.3" y="76.5" transform="rotate(-90 220.3 76.5)">3_N</text>
<text x="230.4" y="77.6" transform="rotate(-90 230.4 77.6)">12_N</text>
<text x="253.3" y="76.5" transform="rotate(-90 253.3 76.5)">4_N</text>
<text x="263.4" y="77.6" transform="rotate(-90 263.4 77.6)">13_N</text>
<text x="187.2" y="89" transform="rotate(-90 187.2 89)">SERVICE_CHG_N_2</text>
<text x="258.4" y="89" transform="rotate(-90 258.4 89)">SERVICE_CHG_N_4</text>
<text x="144.1" y="90.3" transform="rotate(-90 144.1 90.3)">SERVICE_CHG_N_1</text>
<text x="151.7" y="94.5" transform="rotate(-90 151.7 94.5)">5_P</text>
<text x="156.8" y="94.5" transform="rotate(-90 156.8 94.5)">SERVICE_CHG_P_5</text>
<text x="161.8" y="94.5" transform="rotate(-90 161.8 94.5)">14_P</text>
<text x="194.9" y="94.5" transform="rotate(-90 194.9 94.5)">6_P</text>
<text x="199.9" y="94.5" transform="rotate(-90 199.9 94.5)">SERVICE_CHG_P_6</text>
<text x="205" y="94.5" transform="rotate(-90 205 94.5)">15_P</text>
<text x="225.3" y="91.6" transform="rotate(-90 225.3 91.6)">SERVICE_CHG_N_3</text>
<text x="234.2" y="94.5" transform="rotate(-90 234.2 94.5)">7_P</text>
<text x="239.3" y="94.5" transform="rotate(-90 239.3 94.5)">SERVICE_CHG_P_7</text>
<text x="244.4" y="94.5" transform="rotate(-90 244.4 94.5)">16_P</text>
<text x="266" y="94.5" transform="rotate(-90 266 94.5)">8_P</text>
<text x="271.1" y="94.5" transform="rotate(-90 271.1 94.5)">SERVICE_CHG_P_8</text>
<text x="276.1" y="94.5" transform="rotate(-90 276.1 94.5)">17_P</text>
<text x="97.1" y="102.1" transform="rotate(-90 97.1 102.1)">9_P</text>
<text x="102.2" y="102.1" transform="rotate(-90 102.2 102.1)">SERVICE_CHG_P_9</text>
<text x="107.2" y="102.1" transform="rotate(-90 107.2 102.1)">18_P</text>
<text x="165" y="107.9">G2RL-24 DC12</text>
<text x="247.5" y="107.9">G2RL-24 DC12</text>
<text x="279.3" y="107.9">G2RL-24 DC12</text>
<text x="208.2" y="110.4">G2RL-24 DC12</text>
<text x="110.4" y="115.5">G2RL-24 DC12</text>
<text x="126" y="130.7">REL_5</text>
<text x="169.2" y="130.7">REL_6</text>
<text x="208.5" y="130.7">REL_7</text>
<text x="240.3" y="130.7">REL_8</text>
<text x="71.4" y="138.4">REL_9</text>
<text x="151.7" y="141.3" transform="rotate(-90 151.7 141.3)">5_N</text>
<text x="161.8" y="142.3" transform="rotate(-90 161.8 142.3)">14_N</text>
<text x="194.9" y="141.3" transform="rotate(-90 194.9 141.3)">6_N</text>
<text x="205" y="142.3" transform="rotate(-90 205 142.3)">15_N</text>
<text x="234.2" y="141.3" transform="rotate(-90 234.2 141.3)">7_N</text>
<text x="244.4" y="142.3" transform="rotate(-90 244.4 142.3)">16_N</text>
<text x="266" y="141.3" transform="rotate(-90 266 141.3)">8_N</text>
<text x="276.1" y="142.3" transform="rotate(-90 276.1 142.3)">17_N</text>
<text x="97.1" y="148.9" transform="rotate(-90 97.1 148.9)">9_N</text>
<text x="107.2" y="150" transform="rotate(-90 107.2 150)">18_N</text>
<text x="234.2" y="147.6" transform="rotate(-90 234.2 147.6)">7_N</text>
<text x="156.8" y="158.9" transform="rotate(-90 156.8 158.9)">SERVICE_CHG_N_5</text>
<text x="199.9" y="161.4" transform="rotate(-90 199.9 161.4)">SERVICE_CHG_N_6</text>
<text x="239.3" y="158.9" transform="rotate(-90 239.3 158.9)">SERVICE_CHG_N_7</text>
<text x="271.1" y="158.9" transform="rotate(-90 271.1 158.9)">SERVICE_CHG_N_8</text>
<text x="102.2" y="164" transform="rotate(-90 102.2 164)">SERVICE_CHG_N_9</text>
</g>
<g font-size="2">
<text x="57.1" y="19.2">1</text>
<text x="57.1" y="21.7">2</text>
<text x="59.2" y="20.5">1B</text>
<text x="59.2" y="23">2B</text>
<text x="67.6" y="23">2C</text>
<text x="67.6" y="20.5">1C</text>
<text x="71.1" y="21.7">17</text>
<text x="71.1" y="19.2">18</text>
<text x="57.1" y="24.3">3</text>
<text x="57.1" y="26.8">4</text>
<text x="57.1" y="29.4">5</text>
<text x="59.2" y="25.6">3B</text>
<text x="59.2" y="28.1">4B</text>
<text x="67.6" y="28.1">4C</text>
<text x="67.6" y="25.6">3C</text>
<text x="71.1" y="29.4">14</text>
<text x="71.1" y="26.8">15</text>
<text x="71.1" y="24.3">16</text>
<text x="57.1" y="31.9">6</text>
<text x="57.1" y="34.4">7</text>
<text x="59.2" y="30.6">5B</text>
<text x="59.2" y="33.2">6B</text>
<text x="59.2" y="35.7">7B</text>
<text x="67.6" y="35.7">7C</text>
<text x="67.6" y="33.2">6C</text>
<text x="67.6" y="30.6">5C</text>
<text x="71.1" y="34.4">12</text>
<text x="71.1" y="31.9">13</text>
<text x="57.1" y="37">8</text>
<text x="57.1" y="39.5">9</text>
<text x="59.2" y="38.3">8B</text>
<text x="59.2" y="40.8">E</text>
<text x="65.5" y="40.8">COM</text>
<text x="67.6" y="38.3">8C</text>
<text x="71.1" y="39.5">10</text>
<text x="71.1" y="37">11</text>
<text x="129.8" y="42.9" transform="rotate(-90 129.8 42.9)">8</text>
<text x="137.5" y="42.9" transform="rotate(-90 137.5 42.9)">7</text>
<text x="142.5" y="42.9" transform="rotate(-90 142.5 42.9)">6</text>
<text x="147.6" y="42.9" transform="rotate(-90 147.6 42.9)">5</text>
<text x="173" y="42.9" transform="rotate(-90 173 42.9)">8</text>
<text x="180.6" y="42.9" transform="rotate(-90 180.6 42.9)">7</text>
<text x="185.7" y="42.9" transform="rotate(-90 185.7 42.9)">6</text>
<text x="190.8" y="42.9" transform="rotate(-90 190.8 42.9)">5</text>
<text x="211.1" y="42.9" transform="rotate(-90 211.1 42.9)">8</text>
<text x="218.7" y="42.9" transform="rotate(-90 218.7 42.9)">7</text>
<text x="223.8" y="42.9" transform="rotate(-90 223.8 42.9)">6</text>
<text x="228.9" y="42.9" transform="rotate(-90 228.9 42.9)">5</text>
<text x="244.1" y="42.9" transform="rotate(-90 244.1 42.9)">8</text>
<text x="251.8" y="42.9" transform="rotate(-90 251.8 42.9)">7</text>
<text x="256.8" y="42.9" transform="rotate(-90 256.8 42.9)">6</text>
<text x="261.9" y="42.9" transform="rotate(-90 261.9 42.9)">5</text>
<text x="57.1" y="49.7">1</text>
<text x="57.1" y="52.2">2</text>
<text x="59.2" y="51">1B</text>
<text x="59.2" y="53.5">2B</text>
<text x="67.6" y="53.5">2C</text>
<text x="67.6" y="51">1C</text>
<text x="71.1" y="52.2">17</text>
<text x="71.1" y="49.7">18</text>
<text x="57.1" y="54.8">3</text>
<text x="57.1" y="57.3">4</text>
<text x="57.1" y="59.8">5</text>
<text x="59.2" y="56">3B</text>
<text x="59.2" y="58.6">4B</text>
<text x="67.6" y="58.6">4C</text>
<text x="67.6" y="56">3C</text>
<text x="71.1" y="59.8">14</text>
<text x="71.1" y="57.3">15</text>
<text x="71.1" y="54.8">16</text>
<text x="129.8" y="56.7" transform="rotate(-90 129.8 56.7)">1</text>
<text x="137.5" y="56.7" transform="rotate(-90 137.5 56.7)">2</text>
<text x="142.5" y="56.7" transform="rotate(-90 142.5 56.7)">3</text>
<text x="147.6" y="56.7" transform="rotate(-90 147.6 56.7)">4</text>
<text x="173" y="56.7" transform="rotate(-90 173 56.7)">1</text>
<text x="180.6" y="56.7" transform="rotate(-90 180.6 56.7)">2</text>
<text x="185.7" y="56.7" transform="rotate(-90 185.7 56.7)">3</text>
<text x="190.8" y="56.7" transform="rotate(-90 190.8 56.7)">4</text>
<text x="211.1" y="56.7" transform="rotate(-90 211.1 56.7)">1</text>
<text x="218.7" y="56.7" transform="rotate(-90 218.7 56.7)">2</text>
<text x="223.8" y="56.7" transform="rotate(-90 223.8 56.7)">3</text>
<text x="228.9" y="56.7" transform="rotate(-90 228.9 56.7)">4</text>
<text x="244.1" y="56.7" transform="rotate(-90 244.1 56.7)">1</text>
<text x="251.8" y="56.7" transform="rotate(-90 251.8 56.7)">2</text>
<text x="256.8" y="56.7" transform="rotate(-90 256.8 56.7)">3</text>
<text x="261.9" y="56.7" transform="rotate(-90 261.9 56.7)">4</text>
<text x="57.1" y="62.4">6</text>
<text x="57.1" y="64.9">7</text>
<text x="59.2" y="61.1">5B</text>
<text x="59.2" y="63.7">6B</text>
<text x="67.6" y="63.7">6C</text>
<text x="67.6" y="61.1">5C</text>
<text x="71.1" y="64.9">12</text>
<text x="71.1" y="62.4">13</text>
<text x="57.1" y="67.5">8</text>
<text x="57.1" y="70">9</text>
<text x="59.2" y="66.2">7B</text>
<text x="59.2" y="68.7">8B</text>
<text x="59.2" y="71.3">E</text>
<text x="65.5" y="71.3">COM</text>
<text x="67.6" y="68.7">8C</text>
<text x="67.6" y="66.2">7C</text>
<text x="71.1" y="70">10</text>
<text x="71.1" y="67.5">11</text>
<text x="142.5" y="110.2" transform="rotate(-90 142.5 110.2)">8</text>
<text x="150.2" y="110.2" transform="rotate(-90 150.2 110.2)">7</text>
<text x="155.2" y="110.2" transform="rotate(-90 155.2 110.2)">6</text>
<text x="160.3" y="110.2" transform="rotate(-90 160.3 110.2)">5</text>
<text x="185.7" y="112.8" transform="rotate(-90 185.7 112.8)">8</text>
<text x="193.3" y="112.8" transform="rotate(-90 193.3 112.8)">7</text>
<text x="198.4" y="112.8" transform="rotate(-90 198.4 112.8)">6</text>
<text x="203.5" y="112.8" transform="rotate(-90 203.5 112.8)">5</text>
<text x="225.1" y="110.2" transform="rotate(-90 225.1 110.2)">8</text>
<text x="232.7" y="110.2" transform="rotate(-90 232.7 110.2)">7</text>
<text x="237.8" y="110.2" transform="rotate(-90 237.8 110.2)">6</text>
<text x="242.9" y="110.2" transform="rotate(-90 242.9 110.2)">5</text>
<text x="256.8" y="110.2" transform="rotate(-90 256.8 110.2)">8</text>
<text x="264.5" y="110.2" transform="rotate(-90 264.5 110.2)">7</text>
<text x="269.5" y="110.2" transform="rotate(-90 269.5 110.2)">6</text>
<text x="274.6" y="110.2" transform="rotate(-90 274.6 110.2)">5</text>
<text x="87.9" y="117.8" transform="rotate(-90 87.9 117.8)">8</text>
<text x="95.6" y="117.8" transform="rotate(-90 95.6 117.8)">7</text>
<text x="100.6" y="117.8" transform="rotate(-90 100.6 117.8)">6</text>
<text x="105.7" y="117.8" transform="rotate(-90 105.7 117.8)">5</text>
<text x="142.5" y="124" transform="rotate(-90 142.5 124)">1</text>
<text x="150.2" y="124" transform="rotate(-90 150.2 124)">2</text>
<text x="155.2" y="124" transform="rotate(-90 155.2 124)">3</text>
<text x="160.3" y="124" transform="rotate(-90 160.3 124)">4</text>
<text x="225.1" y="124" transform="rotate(-90 225.1 124)">1</text>
<text x="232.7" y="124" transform="rotate(-90 232.7 124)">2</text>
<text x="237.8" y="124" transform="rotate(-90 237.8 124)">3</text>
<text x="242.9" y="124" transform="rotate(-90 242.9 124)">4</text>
<text x="256.8" y="124" transform="rotate(-90 256.8 124)">1</text>
<text x="264.5" y="124" transform="rotate(-90 264.5 124)">2</text>
<text x="269.5" y="124" transform="rotate(-90 269.5 124)">3</text>
<text x="274.6" y="124" transform="rotate(-90 274.6 124)">4</text>
<text x="87.9" y="131.6" transform="rotate(-90 87.9 131.6)">1</text>
<text x="95.6" y="131.6" transform="rotate(-90 95.6 131.6)">2</text>
<text x="100.6" y="131.6" transform="rotate(-90 100.6 131.6)">3</text>
<text x="105.7" y="131.6" transform="rotate(-90 105.7 131.6)">4</text>
<text x="185.7" y="126.5" transform="rotate(-90 185.7 126.5)">1</text>
<text x="193.3" y="126.5" transform="rotate(-90 193.3 126.5)">2</text>
<text x="198.4" y="126.5" transform="rotate(-90 198.4 126.5)">3</text>
<text x="203.5" y="126.5" transform="rotate(-90 203.5 126.5)">4</text>
</g>
</svg>
